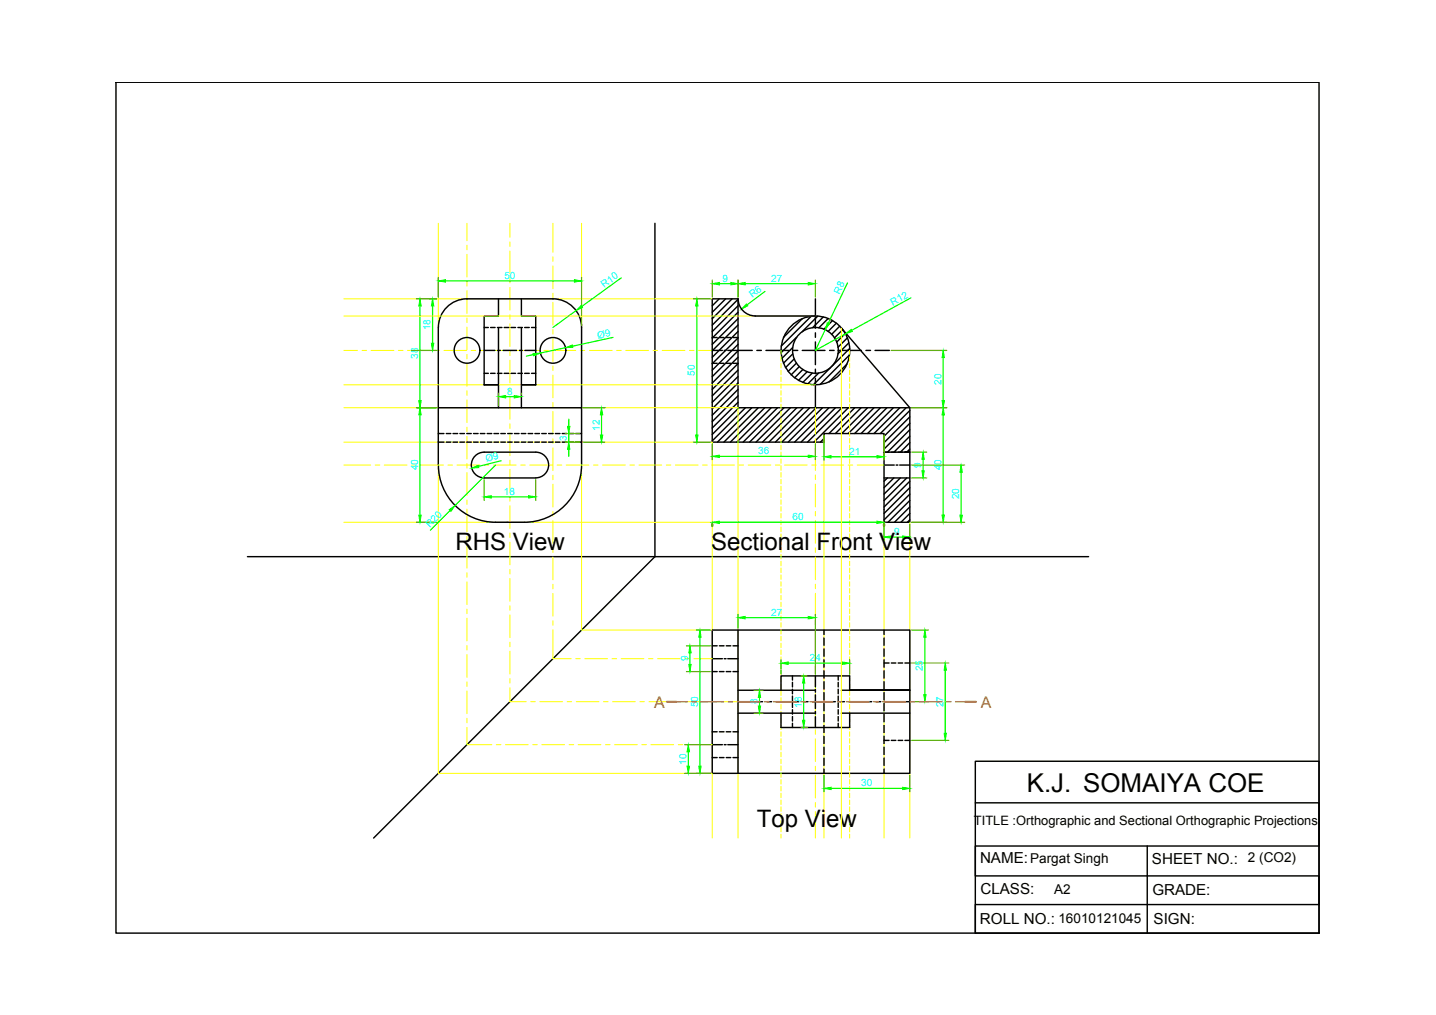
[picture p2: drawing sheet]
<svg xmlns="http://www.w3.org/2000/svg" width="297mm" height="210mm" viewBox="0 0 297 210" stroke-linecap="round" stroke-linejoin="round" font-family="sans-serif">
<!-- layer: 0 -->
<g fill="none" stroke="#000" stroke-width=".3">
<path d="M24 17h248.8v176h-248.8zM135.5 46.2v68.9l-58.2 58.2M90.7 67.7v28.5M90.7 67.7a5.9 5.9 0 0 1 5.9-5.9h17.8a5.9 5.9 0 0 1 5.9 5.9M100.1 72.5h2.3M100.1 77.2h.9M100.1 67.7h.9M101.5 77.2h.9M101.5 67.7h.9M102.9 77.2h.9M102.9 67.7h.9M102.9 72.5h.6"/>
<path d="M103.1 61.8v3.6h-3v14.2h3M103.1 67.8v16.5M104.1 72.5h2.8M104.3 77.2h.9M104.3 67.7h.9M105.7 77.2h.9M105.7 67.7h.9M107.1 77.2h1M107.1 67.7h1M107.4 72.5h.6M107.9 61.8v3.6h2.9v14.2h-2.9M107.9 67.8v16.5"/>
<path d="M108.5 77.2h1M108.5 67.7h1M108.6 72.5h2.2M109.9 77.2h.9M109.9 67.7h.9M120.3 67.7v16.6M147.3 72.5h2.1M147.3 75.1h1M147.3 69.8h1M147.4 61.8l-.1 .1M148.8 61.8l-1.5 1.4M148.8 75.1h1"/>
<path d="M148.8 69.8h1M149.8 72.5h.4M150.1 61.8l-2.8 2.8M150.2 75.1h1M150.2 69.8h1M150.5 72.5h5.1M151.4 61.8l-4.1 4.1M151.6 75.1h1.1M151.6 69.8h1.1M152.7 69.9l-5.4 5.3M152.7 71.2l-5.4 5.4M152.7 72.6l-5.4 5.3"/>
<path d="M152.7 73.9l-5.4 5.3M152.7 61.8h-5.4v29.6h23.1v-1.7h12.5v18.3h5.3v-23.7M152.7 61.8v22.5h35.5M152.7 61.9l-5.4 5.3M152.7 63.2l-5.4 5.4M152.7 64.6l-5.4 5.3M152.7 65.9l-5.4 5.3M152.7 67.2l-5.4 5.4M152.7 68.6l-5.4 5.3M152.7 75.2l-5.4 5.3M152.7 76.5l-5.4 5.4M152.7 77.9l-5.4 5.3"/>
<path d="M152.7 79.2l-5.4 5.3M152.7 61.8a3.5 3.5 0 0 0 3.5 3.5M156.2 65.4h12.5M156.6 72.5h.9M158.4 72.5h4.7M163.9 71.9l-2.2 2.2M164 73.2l-1.9 1.9M164.1 72.5h.9M164.3 74.2l-1.8 1.8M164.7 75.1l-1.7 1.7M164.8 69.7l-3.2 3.3M165.3 75.8l-1.7 1.7"/>
<path d="M166 72.5h4.7M166 65.9l-3.9 3.9M166.1 76.4l-1.7 1.7M166.9 76.9l-1.7 1.8M167.8 65.4l-6.2 6.2M168 77.2l-1.9 1.9M168.7 61.8v6.1M168.7 68.8v1M168.7 70.7v4.7M168.7 76.3v1M168.7 78.2v6.1M169.1 65.4l-3.2 3.2"/>
<path d="M169.3 77.2l-2.2 2.2M170.3 65.5l-2.2 2.3M171.3 65.9l-1.9 1.9M171.6 72.5h.9M171.9 76l-3.6 3.6M172.2 66.3l-1.8 1.8M173 66.8l-1.7 1.7M173.5 72.5h4.7M173.7 67.5l-1.7 1.6M174 67.8l14.2 16.5M174.3 68.2l-1.7 1.7M174.8 69l-1.7 1.8"/>
<path d="M175.2 75.3l-3.7 3.7M175.3 69.9l-2 1.9M175.6 70.9l-2.3 2.2M175.7 73.4l-6.1 6.1M175.8 72.1l-3.7 3.6M179.1 72.5h1M181 72.5h3M90.7 84.3h29.6v11.9a11.8 11.8 0 0 1-11.8 11.8h-6M90.7 89.7h1.1M90.7 91.4h1.1M90.7 96.2a11.8 11.8 0 0 0 11.8 11.8M92.3 89.7h.9"/>
<path d="M92.3 91.4h.9M93.7 89.7h1M93.7 91.4h1M95.1 89.7h1M95.1 91.4h1M96.5 89.7h1M96.5 91.4h1M97.9 89.7h1M97.9 91.4h1M98.5 94.1l1-.5 .7-.1h10.6a2.67 2.67 0 0 1 2.7 2.7 2.67 2.67 0 0 1-2.7 2.6h-10.6a2.66 2.66 0 0 1-2.5-1.8 2.66 2.66 0 0 1 .8-2.9zM99.4 89.7h.9M99.4 91.4h.9"/>
<path d="M100.8 89.7h.9M100.8 91.4h.9M102.2 89.7h.9M102.2 91.4h.9M103.6 89.7h.9M103.6 91.4h.9M105 89.7h.9M105 91.4h.9M106.4 89.7h1M106.4 91.4h1M107.8 89.7h1M107.8 91.4h1"/>
<path d="M109.2 89.7h1M109.2 91.4h1M110.6 89.7h1M110.6 91.4h1M112.1 89.7h.9M112.1 91.4h.9M113.5 89.7h.9M113.5 91.4h.9M114.9 89.7h.9M114.9 91.4h.9M116.3 89.7h.9M116.3 91.4h.9"/>
<path d="M117.7 89.7h.9M117.7 91.4h.9M119.1 89.7h1.2M119.1 91.4h1.2M152.7 80.5l-5.4 5.4M152.7 81.9l-5.4 5.3M152.7 83.2l-5.4 5.3M152.9 84.3l-5.6 5.5M154.2 84.3l-6.9 6.9M155.5 84.3l-7.1 7.1M156.9 84.3l-7.2 7.1M158.2 84.3l-7.1 7.1"/>
<path d="M159.5 84.3l-7.1 7.1M160.8 84.3l-7.1 7.1M162.2 84.3l-7.1 7.1M163.5 84.3l-7.1 7.1M164.8 84.3l-7.1 7.1M166.2 84.3l-7.1 7.1M167.5 84.3l-7.1 7.1M168.8 84.3l-7.1 7.1M170.1 84.3l-7.1 7.1M170.4 90.7l-.7 .7M171.5 84.3l-7.1 7.1M172.8 84.3l-7.1 7.1"/>
<path d="M174.1 84.3l-7.1 7.1M175.5 84.3l-7.1 7.1M176.8 84.3l-5.3 5.4M178.1 84.3l-5.3 5.4M179.5 84.3l-5.4 5.4M180.8 84.3l-5.3 5.4M182.1 84.3l-5.3 5.4M182.9 96.2h2.1M182.9 98.8h5.3M183.5 84.3l-5.4 5.4M183.6 98.8l-.7 .7M183.9 93.5h-1h5.3h-1"/>
<path d="M184.4 93.5h.9M184.8 84.3l-5.3 5.4M184.9 98.8l-2 2.1M185.4 96.2h.3M185.8 93.5h.9M186.1 96.2h2.1M186.1 84.3l-5.3 5.4M186.2 98.8l-3.3 3.4M187.4 84.3l-5.3 5.4M187.6 98.8l-4.7 4.7M188.2 84.9l-5.3 5.3M188.2 86.2l-5.3 5.3"/>
<path d="M188.2 87.5l-5.3 5.4M188.2 88.9l-4.6 4.6M188.2 90.2l-3.3 3.3M188.2 91.5l-1.9 2M188.2 92.9l-.6 .6M188.2 99.5l-5.3 5.4M51.2 115.1h174M188.2 100.9l-5.3 5.3M188.2 102.2l-5.3 5.3M188.2 103.5l-4.5 4.5M188.2 104.8l-3.2 3.2M188.2 106.2l-1.8 1.8"/>
<path d="M188.2 107.5l-.5 .5M147.3 130.3h40.9v29.6h-40.9zM147.3 136.2h2.1M147.3 133.6h1M147.3 138.9h1M148.8 133.6h1M148.8 138.9h1M149.8 136.2h.4M150.2 133.6h1M150.2 138.9h1M150.5 136.2h2.2M151.6 133.6h1.1"/>
<path d="M151.6 138.9h1.1M152.7 130.3v29.6M163.9 139.8v.8M168.7 139.8v2.2M170.4 130.3v.9M170.4 131.9v1.5M170.4 134.2v1.5M170.4 136.5v1.5M170.4 138.7v1.5M173.4 139.8v.8M182.9 130.3v.9M182.9 131.9v1.5"/>
<path d="M182.9 134.2v1.5M182.9 136.5v1.5M182.9 138.7v1.5M182.9 137.1h1M184.4 137.1h.9M185.8 137.1h.9M187.2 137.1h1M147.3 154h2.1M147.3 156.7h1M147.3 151.3h1M148.8 156.7h1M148.8 151.3h1"/>
<path d="M149.8 154h.4M150.2 156.7h1M150.2 151.3h1M150.5 154h2.2M151.6 156.7h1.1M151.6 151.3h1.1M152.7 145.1h5M152.7 147.5h16M152.7 142.7h16M158.7 145.1h.9M160.6 145.1h4.7M161.6 142.7v-2.9h14.2v2.9h12.4h-14.2"/>
<path d="M161.6 147.5v2.9h14.2v-2.9M163.9 141.1v1M163.9 142.5v1M163.9 143.9v1M163.9 145.3v1M163.9 146.8v.9M163.9 148.2v.9M163.9 149.6v.8M166.2 145.1h.9M168.1 145.1h4.7M168.7 142.6v.5M168.7 143.7v2.8"/>
<path d="M168.7 147.1v.6M168.7 148.2v2.2M170.4 141v1.5M170.4 143.2v1.6M170.4 145.5v1.5M170.4 147.8v1.5M170.4 150v1.5M170.4 152.3v1.5M170.4 154.5v1.5M170.4 156.8v1.5M170.4 159v.9M173.4 141.1v1"/>
<path d="M173.4 142.5v1M173.4 143.9v1M173.4 145.3v1M173.4 146.8v.9M173.4 148.2v.9M173.4 149.6v.8M173.7 145.1h1M174 147.5h14.2M175.6 145.1h4.7M181.3 145.1h.9M182.9 141v1.5M182.9 143.2v1.6"/>
<path d="M182.9 145.5v1.5M182.9 147.8v1.5M182.9 150v1.5M182.9 152.3v1.5M182.9 154.5v1.5M182.9 156.8v1.5M182.9 159v.9M182.9 153.1h1M183.1 145.1h5.1M184.4 153.1h.9M185.8 153.1h.9M187.2 153.1h1"/>
<path d="M201.7 157.4h71.1v35.6h-71.1zM201.7 166h71.1v9h-71.1v6.1h71.1v6h-71.1v5.9M237.3 175v18"/>
<circle cx="96.6" cy="72.5" r="2.66"/>
<circle cx="114.4" cy="72.5" r="2.66"/>
<circle cx="168.7" cy="72.5" r="7.1"/>
<circle cx="168.7" cy="72.5" r="4.7"/>
</g>
<g fill="none" stroke="#ff0" stroke-width=".21">
<path d="M90.7 46.2v113.7h56.6M96.6 46.2v3.6M96.6 50.7v1M96.6 52.6v4.7M96.6 58.2v1M105.5 46.2v2.9M105.5 50v1M105.5 51.9v4.7M105.5 57.5v1M105.5 59.4v4.7M114.4 46.2v6M114.4 53.1v1"/>
<path d="M114.4 55v4.7M120.3 46.2v84.1h27M71.1 61.8h76.2M71.1 72.5h2.8M71.1 79.6h97.6M71.1 65.4h97.6M74.9 72.5h.9M76.8 72.5h4.7M82.4 72.5h1M84.3 72.5h4.7M89.9 72.5h1M91.8 72.5h4.7"/>
<path d="M96.6 60.1v4.7M96.6 65.8v.9M96.6 67.6v4.7M96.6 73.3v.9M96.6 75.2v4.7M97.5 72.5h.9M99.3 72.5h4.7M105 72.5h.9M105.5 65.1v.9M105.5 67v4.7M105.5 72.6v.9M105.5 74.5v4.7"/>
<path d="M106.9 72.5h4.7M112.5 72.5h1M114.4 60.6v1M114.4 62.5v4.7M114.4 68.1v1M114.4 70v4.8M114.4 75.7v.9M114.4 77.6v4.7M114.4 72.5h4.7M120 72.5h1M121.9 72.5h4.7M127.6 72.5h.9"/>
<path d="M129.4 72.5h4.7M135.1 72.5h.9M137 72.5h4.7M142.6 72.5h1M144.5 72.5h2.8M161.6 72.5v.8M161.6 73.7v1M161.6 75.2v.9M161.6 76.6v.9M161.6 78v.9M161.6 79.4v.9M174 67.8v105.5"/>
<path d="M175.8 72.5v.8M175.8 73.7v1M175.8 75.2v.9M175.8 76.6v.9M175.8 78v.9M175.8 79.4v.9M71.1 91.4h76.2v81.9M71.1 84.3h81.6v89M71.1 96.2h5.6M77.6 96.2h1M79.5 96.2h4.7M85.1 96.2h1"/>
<path d="M87 96.2h4.7M92.7 96.2h.9M94.5 96.2h4.8M96.6 80.8v1M96.6 82.7v4.7M96.6 88.3v1M96.6 90.2v4.7M96.6 95.9v.9M96.6 97.7v4.7M100.2 96.2h.9M102.1 96.2h4.7M105.5 80.1v1"/>
<path d="M105.5 82v4.7M105.5 87.6v1M105.5 89.5v4.7M105.5 95.2v.9M105.5 97.1v4.7M107.7 96.2h1M109.6 96.2h4.7M114.4 83.2v1M114.4 85.1v4.7M114.4 90.7v1M114.4 92.6v4.7M114.4 98.3v.9"/>
<path d="M115.2 96.2h1M117.1 96.2h4.7M122.8 96.2h.9M124.7 96.2h4.7M130.3 96.2h.9M132.2 96.2h4.7M137.8 96.2h1M139.7 96.2h4.7M145.3 96.2h1M147.2 96.2h4.7M152.9 96.2h.9M154.8 96.2h4.7"/>
<path d="M160.4 96.2h.9M161.6 80.8v.9M161.6 82.2v.9M161.6 83.6v1M161.6 85v1M161.6 86.4v1M161.6 87.8v1M161.6 89.3v.9M161.6 90.7v.9M161.6 92.1v.9M161.6 93.5v.9M161.6 94.9v.9"/>
<path d="M161.6 96.3v1M161.6 97.7v1M161.6 99.1v1M162.3 96.2h4.7M167.9 96.2h1M168.7 84.3v5.5M168.7 90.7v.9M168.7 92.6v4.7M168.7 98.2v1M169.8 96.2h4.7M170.4 91.4v81.9M175.4 96.2h1"/>
<path d="M175.8 80.8v.9M175.8 82.2v.9M175.8 83.6v1M175.8 85v1M175.8 86.4v1M175.8 87.8v1M175.8 89.3v.9M175.8 90.7v.9M175.8 92.1v.9M175.8 93.5v.9M175.8 94.9v.9M175.8 96.3v1"/>
<path d="M175.8 97.7v1M175.8 99.1v1M177.3 96.2h5.6M71.1 108h111.8v65.3M96.6 103.4v.9M96.6 105.3v4.7M96.6 110.9v1M96.6 112.8v4.7M96.6 118.4v1M105.5 102.7v.9M105.5 104.6v4.7M105.5 110.2v1"/>
<path d="M105.5 112.1v4.7M105.5 117.8v.9M105.5 119.6v4.7M114.4 100.1v4.8M114.4 105.8v.9M114.4 107.7v4.7M114.4 113.3v1M114.4 115.2v4.7M161.6 100.5v1M161.6 102v.9M161.6 103.4v.9M161.6 104.8v.9"/>
<path d="M161.6 106.2v.9M161.6 107.6v.9M161.6 109v1M161.6 110.4v1M161.6 111.8v1M161.6 113.2v1M161.6 114.7v.9M161.6 116.1v.9M161.6 117.5v.9M161.6 118.9v.9M168.7 100.1v4.7M168.7 105.8v.9"/>
<path d="M168.7 107.6v4.7M168.7 113.3v.9M168.7 115.2v4.7M175.8 100.5v1M175.8 102v.9M175.8 103.4v.9M175.8 104.8v.9M175.8 106.2v.9M175.8 107.6v.9M175.8 109v1M175.8 110.4v1M175.8 111.8v1"/>
<path d="M175.8 113.2v1M175.8 114.7v.9M175.8 116.1v.9M175.8 117.5v.9M175.8 118.9v.9M188.2 108v65.3M96.6 120.3v4.7M96.6 126v.9M96.6 127.8v4.7M96.6 133.5v.9M96.6 135.4v4.7M105.5 125.3v.9"/>
<path d="M105.5 127.2v4.7M105.5 132.8v.9M105.5 134.7v4.7M114.4 130.2v6h3.7M114.4 120.8v1M114.4 122.7v4.7M114.4 128.4v.9M119.1 136.2h.9M121 136.2h4.7M126.6 136.2h1M128.5 136.2h4.7M134.1 136.2h1"/>
<path d="M136 136.2h4.7M141.7 136.2h.9M143.5 136.2h3.8M161.6 120.3v.9M161.6 121.7v1M161.6 123.1v1M161.6 124.5v1M161.6 125.9v1M161.6 127.4v.9M161.6 128.8v.9M161.6 130.2v.9M161.6 131.6v.9"/>
<path d="M161.6 133v.9M161.6 134.4v1M161.6 135.8v1M161.6 137.2v1M161.6 138.6v1M168.7 120.8v.9M168.7 122.7v4.7M168.7 128.3v1M168.7 130.2v4.7M168.7 135.9v.9M168.7 137.7v4.7M175.8 120.3v.9"/>
<path d="M175.8 121.7v1M175.8 123.1v1M175.8 124.5v1M175.8 125.9v1M175.8 127.4v.9M175.8 128.8v.9M175.8 130.2v.9M175.8 131.6v.9M175.8 133v.9M175.8 134.4v1M175.8 135.8v1M175.8 137.2v1"/>
<path d="M175.8 138.6v1M96.6 150.4v3.6h5.1M96.6 141v1M96.6 142.9v4.7M96.6 148.5v1M102.7 154h.9M104.5 154h4.7M105.5 142.2v2.9h3.3M105.5 140.3v1M109.8 145.1h.9M110.2 154h.9M111.7 145.1h4.7"/>
<path d="M112.1 154h4.7M117.3 145.1h.9M117.7 154h1M119.2 145.1h4.7M119.6 154h4.7M124.8 145.1h1M125.3 154h.9M126.7 145.1h4.7M127.1 154h4.7M132.4 145.1h.9M132.8 154h.9M134.2 145.1h4.7"/>
<path d="M134.6 154h4.7M139.9 145.1h.9M140.3 154h.9M141.8 145.1h4.7M142.2 154h5.1M147.4 145.1h.9M149.3 145.1h3.4M161.6 140.1v.9M161.6 141.5v.9M161.6 142.9v.9M161.6 144.3v.9M161.6 145.7v.9"/>
<path d="M161.6 147.1v1M161.6 148.5v1M161.6 149.9v1M161.6 151.3v1M161.6 152.8v.9M161.6 154.1v1M161.6 155.6v.9M161.6 157v.9M161.6 158.4v.9M161.6 159.8v1M168.7 143.4v.9M168.7 145.3v4.7"/>
<path d="M168.7 150.9v1M168.7 152.8v4.7M168.7 158.4v1M175.8 140.1v.9M175.8 141.5v.9M175.8 142.9v.9M175.8 144.3v.9M175.8 145.7v.9M175.8 147.1v1M175.8 148.5v1M175.8 149.9v1M175.8 151.3v1"/>
<path d="M175.8 152.8v.9M175.8 154.1v1M175.8 155.6v.9M175.8 157v.9M175.8 158.4v.9M175.8 159.8v1M161.6 161.2v1M161.6 162.6v1M161.6 164v1M161.6 165.5v.9M161.6 166.8v1M161.6 168.3v.9"/>
<path d="M161.6 169.7v.9M161.6 171.1v.9M161.6 172.5v.8M168.7 160.3v4.7M168.7 166v.9M168.7 167.8v5.5M175.8 161.2v1M175.8 162.6v1M175.8 164v1M175.8 165.5v.9M175.8 166.8v1M175.8 168.3v.9"/>
<path d="M175.8 169.7v.9M175.8 171.1v.9M175.8 172.5v.8"/>
</g>
<g fill="none" stroke="#5cb800" stroke-width=".25">
<path d="M90.7 57.4v4M120.3 57.4v9.9M147.3 57.9v3.5M152.7 57.9v3.5M168.7 57.9v3.5M85.1 72.5h5.1M86.1 61.8h4.2M143.4 61.8h3.5M184.3 72.5h11.5M86.1 84.3h4.2M100.1 99.2v4.3M103.1 81.3v2.6"/>
<path d="M107.9 81.3v.4M110.8 99.2v4.3M116.9 91.4h3M116.9 89.7h3M120.7 91.4h4.5M120.7 84.3h4.5M143.4 91.4h3.5M147.3 91.8v3.3M168.7 91.8v3.3M170.4 90v5.2M182.9 90v5.2M188.6 84.3h7.2"/>
<path d="M188.6 93.5h3.1M188.6 98.8h3.1M188.6 96.2h10.9M86.1 108h4.2M182.9 108.4v3.4M188.2 108.4v3.4M188.6 108h10.9M142 133.6h4.9M142 138.9h4.9M144 130.3h2.9M152.7 127v2.9M161.6 136.4v3"/>
<path d="M165.7 139.8h1.3M168.7 127v12.4M175.8 136.4v3M188.6 137.1h7.7M188.6 130.3h3.5M141.6 159.9h5.3M141.6 154h5.3M156 142.7h1.8M156 147.5h1.8M165.7 150.4h1.3M188.6 153.1h7.7M188.6 145.1h3.5"/>
<path d="M170.4 160.3v3.5M188.2 160.3v3.5"/>
</g>
<g fill="none" stroke="#0f0" stroke-width=".25">
<path d="M92.1 58.1h26.7M128.5 57.5l-8.1 5.9M148.8 58.7h2.4M154.1 58.7h13.1M175.3 58.5l-4 8.4M86.9 63.3v19.5M89.5 63.3v7.7M110.3 73.3l-1.4 .4M117 71.9l-5.2 1.1M119.2 64.2l-4.8 3.5M126.8 69.8l-8.4 1.8M144.2 63.3v26.7"/>
<path d="M158.2 60.3l-3.7 2.7M170.7 68.2l-2 4.3 6.2-3.5M188.4 61.6l-12.2 6.7M195.1 73.9v8.9M86.9 85.8v20.7M102.5 96.2l-8.4 8.3M103.7 95.3l-4.7 1.1M104.6 82h1.8M117.7 86.7v1.5M117.7 89.7v1.7M117.7 92.9v1.5M124.4 85.8v4.2"/>
<path d="M148.8 94.4h18.4M171.9 94.5h9.5M191 95v2.4M195.1 85.8v20.7M198.8 97.7v8.8M93.1 105.6l-4.1 4.1M101.6 102.8h7.7M148.8 108h32.6M184.3 111.1h2.4M142.7 135v2.4M144.8 131.8v26.6M154.1 127.7h13.1"/>
<path d="M163 137.2h11.3M191.3 131.8v11.8M195.5 138.6v13M142.4 155.5v2.9M157.1 144.2v1.8M166.3 141.3v7.7M171.9 163h14.8"/>
</g>
<g fill="#0f0" stroke="#0f0" stroke-width=".21">
<path d="M144.2 61.8l.2 1.5h-.5z"/>
<path d="M143.9 90h.5l-.2 1.4z"/>
<path d="M147.3 94.4l1.5-.3v.5z"/>
<path d="M167.2 94.1l1.5 .3-1.5 .2z"/>
<path d="M170.4 94.5l1.5-.3v.5z"/>
<path d="M181.4 94.2l1.5 .3-1.5 .2z"/>
<path d="M195.1 84.3l.3 1.5h-.5z"/>
<path d="M194.9 106.5h.5l-.3 1.5z"/>
<path d="M191 93.5l.2 1.5h-.5z"/>
<path d="M190.7 97.4h.5l-.2 1.4z"/>
<path d="M152.7 58.7l1.4-.3v.5z"/>
<path d="M167.2 58.4l1.5 .3-1.5 .2z"/>
<path d="M195.1 72.5l.3 1.4h-.5z"/>
<path d="M194.9 82.8h.5l-.3 1.5z"/>
<path d="M147.3 108l1.5-.2v.5z"/>
<path d="M181.4 107.8l1.5 .2-1.5 .3z"/>
<path d="M171.1 66.8l.5 .2-.9 1.2z"/>
<path d="M174.9 69l1.2-.9 .2 .5z"/>
<path d="M154.4 62.9l.3 .3-1.3 .7z"/>
<path d="M147.3 58.7l1.5-.3v.5z"/>
<path d="M151.2 58.4l1.5 .3-1.5 .2z"/>
<path d="M182.9 111.1l1.4-.3v.5z"/>
<path d="M186.7 110.8l1.5 .3-1.5 .2z"/>
<path d="M195.5 137.1l.3 1.5h-.5z"/>
<path d="M195.3 151.6h.5l-.3 1.5z"/>
<path d="M191.3 130.3l.3 1.5h-.5z"/>
<path d="M191.1 143.6h.5l-.3 1.5z"/>
<path d="M144.8 130.3l.2 1.5h-.5z"/>
<path d="M144.5 158.4h.5l-.2 1.5z"/>
<path d="M157.1 142.7l.2 1.5h-.4z"/>
<path d="M156.9 146h.4l-.2 1.5z"/>
<path d="M161.6 137.2l1.4-.3v.5z"/>
<path d="M174.3 136.9l1.5 .3-1.5 .2z"/>
<path d="M170.4 163l1.5-.2v.5z"/>
<path d="M186.7 162.8l1.5 .2-1.5 .3z"/>
<path d="M142.7 133.6l.3 1.4h-.5z"/>
<path d="M142.5 137.4h.5l-.3 1.5z"/>
<path d="M152.7 127.7l1.4-.2v.5z"/>
<path d="M167.2 127.5l1.5 .2-1.5 .3z"/>
<path d="M117.4 88.2h.5l-.2 1.5z"/>
<path d="M117.7 91.4l.2 1.5h-.5z"/>
<path d="M100.1 102.8l1.5-.3v.5z"/>
<path d="M109.3 102.5l1.5 .3-1.5 .2z"/>
<path d="M97.6 96.8l1.3-.6 .1 .5z"/>
<path d="M110.3 73.1l1.5-.1-1.4 .6z"/>
<path d="M117 71.9l1.4-.6 .1 .5z"/>
<path d="M90.7 58.1l1.4-.3v.5z"/>
<path d="M118.8 57.8l1.5 .3-1.5 .2z"/>
<path d="M86.9 61.8l.2 1.5h-.5z"/>
<path d="M86.6 82.8h.5l-.2 1.5z"/>
<path d="M86.9 84.3l.2 1.5h-.5z"/>
<path d="M86.6 106.5h.5l-.2 1.5z"/>
<path d="M124.4 84.3l.3 1.5h-.5z"/>
<path d="M124.2 90h.5l-.3 1.4z"/>
<path d="M103.1 82l1.5-.2v.5z"/>
<path d="M106.4 81.8l1.5 .2-1.5 .3z"/>
<path d="M166.3 139.8l.2 1.5h-.5z"/>
<path d="M166 149h.5l-.2 1.4z"/>
<path d="M142.4 154l.2 1.5h-.5z"/>
<path d="M142.1 158.4h.5l-.2 1.5z"/>
<path d="M89.5 61.8l.2 1.5h-.5z"/>
<path d="M89.2 71h.5l-.2 1.5z"/>
<path d="M119.2 64.2l1-1 .3 .4z"/>
<path d="M198.6 106.5h.5l-.3 1.5z"/>
<path d="M198.8 96.2l.3 1.5h-.5z"/>
<path d="M92.9 105.4l1.2-.9-.8 1.3z"/>
</g>
<path d="M147.3 108.4v.3M182.9 108.4v.3" fill="none" stroke="#5cb800" stroke-width=".51"/>
<g fill="none" stroke="#cd6928" stroke-width=".3">
<path d="M137.9 145.1h4.3M143.1 145.1h.9M145 145.1h4.7M150.6 145.1h1M152.5 145.1h4.7M158.2 145.1h.9M160 145.1h4.7M165.7 145.1h.9M167.6 145.1h4.7M173.2 145.1h.9M175.1 145.1h4.7M180.7 145.1h1"/>
<path d="M182.6 145.1h4.7M188.3 145.1h.9M190.1 145.1h4.7M195.8 145.1h.9M197.7 145.1h4.2"/>
</g>
<path d="M137.9 145.1h2M199.6 145.1h2.3" fill="none" stroke="#cd6928" stroke-width=".36"/>
<text font-size="5.4" x="212.4" y="163.8">K.J. SOMAIYA COE</text>
<g font-size="5">
<text x="94.2" y="113.8">RHS View</text>
<text x="147.1" y="113.8">Sectional Front View</text>
<text x="156.6" y="170.9">Top View</text>
</g>
<g font-size="3.3" fill="#cd6928">
<text x="135.3" y="146.4">A</text>
<text x="202.9" y="146.4">A</text>
</g>
<g font-size="3.1">
<text x="202.7" y="178.6">NAME:Pargat Singh</text>
<text x="238.3" y="178.6">SHEET NO.:</text>
<text x="202.8" y="184.8">CLASS:</text>
<text x="238.4" y="185.1">GRADE:</text>
<text x="202.7" y="191.1">ROLL NO.: 16010121045</text>
<text x="238.6" y="191.1">SIGN:</text>
</g>
<g font-size="2.8">
<text x="258.1" y="178.3">2 (CO2)</text>
<text x="218" y="184.9">A2</text>
</g>
<text font-size="2.7" x="201.5" y="170.7">TITLE :Orthographic and Sectional Orthographic Projections</text>
<g font-size="2.1" fill="#0ff">
<text x="104.3" y="57.7">50</text>
<text x="125" y="59.5" transform="rotate(-36 125 59.5)">R10</text>
<text x="149.4" y="58.3">9</text>
<text x="159.5" y="58.3">27</text>
<text x="155.7" y="61.7" transform="rotate(-37 155.7 61.7)">R6</text>
<text x="173.7" y="61" transform="rotate(-65 173.7 61)">R8</text>
<text x="184.7" y="63.2" transform="rotate(-29 184.7 63.2)">R12</text>
<text x="89.1" y="68.3" transform="rotate(-90 89.1 68.3)">18</text>
<text x="123.7" y="70" transform="rotate(-12 123.7 70)">Ø9</text>
<text x="86.5" y="74.2" transform="rotate(-90 86.5 74.2)">38</text>
<text x="143.7" y="77.8" transform="rotate(-90 143.7 77.8)">50</text>
<text x="104.9" y="81.7">8</text>
<text x="194.7" y="79.5" transform="rotate(-90 194.7 79.5)">20</text>
<text x="124" y="89.1" transform="rotate(-90 124 89.1)">12</text>
<text x="100.6" y="95.6" transform="rotate(-14 100.6 95.6)">Ø9</text>
<text x="117.2" y="91.1" transform="rotate(-90 117.2 91.1)">3</text>
<text x="156.8" y="94">36</text>
<text x="175.7" y="94.1">21</text>
<text x="86.5" y="97.3" transform="rotate(-90 86.5 97.3)">40</text>
<text x="190.5" y="96.7" transform="rotate(-90 190.5 96.7)">9</text>
<text x="194.7" y="97.3" transform="rotate(-90 194.7 97.3)">40</text>
<text x="104.3" y="102.4">18</text>
<text x="164" y="107.6">60</text>
<text x="198.4" y="103.2" transform="rotate(-90 198.4 103.2)">20</text>
<text x="88.9" y="109.2" transform="rotate(-45 88.9 109.2)">R20</text>
<text x="185" y="110.7">9</text>
<text x="159.5" y="127.4">27</text>
<text x="142.3" y="136.8" transform="rotate(-90 142.3 136.8)">9</text>
<text x="167.5" y="136.8">24</text>
<text x="190.9" y="138.8" transform="rotate(-90 190.9 138.8)">25</text>
<text x="144.4" y="146.3" transform="rotate(-90 144.4 146.3)">50</text>
<text x="156.7" y="145.7" transform="rotate(-90 156.7 145.7)">8</text>
<text x="165.8" y="146.3" transform="rotate(-90 165.8 146.3)">18</text>
<text x="195.2" y="146.3" transform="rotate(-90 195.2 146.3)">27</text>
<text x="142" y="158.2" transform="rotate(-90 142 158.2)">10</text>
<text x="178.2" y="162.6">30</text>
</g>
</svg>
